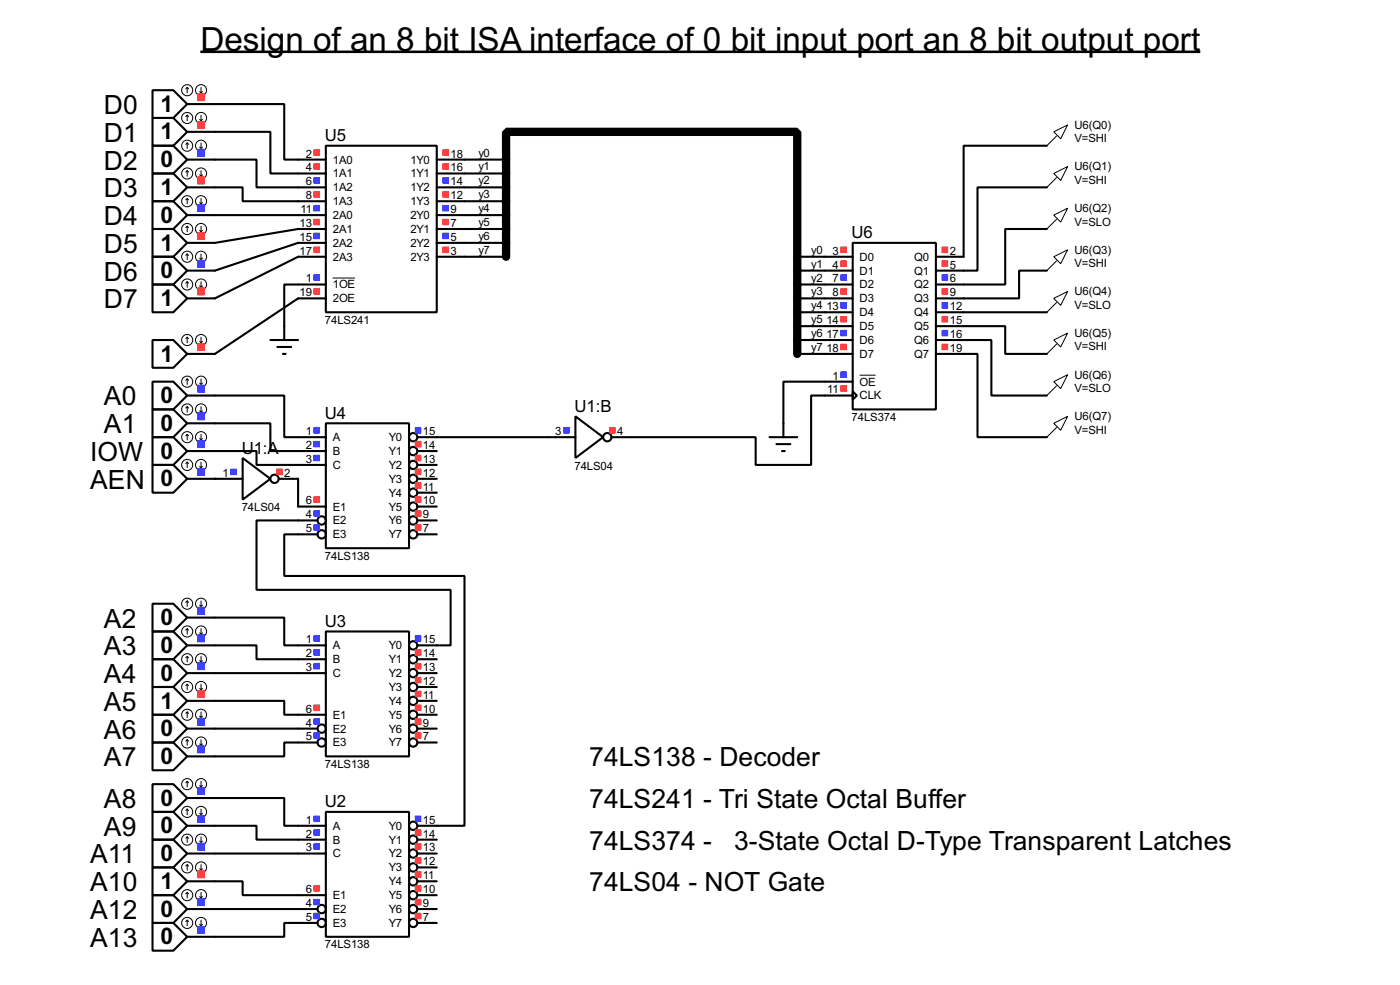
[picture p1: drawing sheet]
<svg xmlns="http://www.w3.org/2000/svg" width="256mm" height="180mm" viewBox="0 0 256 180" stroke-linecap="round" stroke-linejoin="round" font-family="sans-serif">
<path d="M92.7 47v-22.9h53.3v40.7" fill="none" stroke="#000" stroke-width="1.5"/>
<g fill="none" stroke="#000" stroke-width=".38">
<path d="M27.9 16.5h3.8l2.6 2.5-2.6 2.6h-3.8zM34.3 19h17.8v10.2h7.6M27.9 21.6h3.8l2.6 2.5-2.6 2.6h-3.8zM27.9 26.7h3.8l2.6 2.5-2.6 2.5h-3.8zM27.9 31.7h3.8l2.6 2.6-2.6 2.5h-3.8zM27.9 36.8h3.8l2.6 2.6-2.6 2.5h-3.8zM34.3 24.1h15.2v7.6h10.2M34.3 29.2h12.7v5.1h12.7M34.3 34.3h10.1v2.5h15.3M34.3 39.4h25.4M59.7 26.7h20.3v30.4h-20.3zM80 39.4h12.7"/>
<path d="M80 29.2h12.7M80 31.7h12.7M80 34.3h12.7M80 36.8h12.7M191.8 26.7h-15.3v20.3h-5.1M191.8 34.3h-12.7v15.2h-7.7M27.9 41.9h3.8l2.6 2.5-2.6 2.6h-3.8zM27.9 47h3.8l2.6 2.5-2.6 2.6h-3.8zM27.9 52.1h3.8l2.6 2.5-2.6 2.5h-3.8zM59.7 54.6h-5.1l-15.2 10.2h-5.1M59.7 52.1h-7.6v10.1M59.7 41.9h-5.1l-15.2 2.5h-5.1"/>
<path d="M59.7 44.4h-5.1l-15.2 5.1h-5.1M59.7 47h-5.1l-15.2 7.6h-5.1M80 47h12.7M80 41.9h12.7M80 44.4h12.7M146 57.1h10.2M146 47h10.2M146 49.5h10.2M146 52.1h10.2M146 54.6h10.2M146 59.7h10.2M156.2 44.4h15.2v30.5h-15.2z"/>
<path d="M171.4 59.7h12.7v5.1h7.7M171.4 57.1h20.4M191.8 41.9h-7.7v10.2h-12.7M191.8 49.5h-5.1v5.1h-15.3M27.9 69.8h3.8l2.6 2.6-2.6 2.5h-3.8zM27.9 74.9h3.8l2.6 2.6-2.6 2.5h-3.8zM27.9 62.2h3.8l2.6 2.6-2.6 2.5h-3.8zM34.3 72.4h17.8v7.6h7.6M34.3 77.5h15.2v5h10.2M49.5 62.2h5.1M50.8 63.5h2.5M51.8 64.8h.5"/>
<path d="M59.7 77.5h15.2v22.8h-15.2zM105.4 76.2l5.1 3.8-5.1 3.8zM146 64.8h10.2M146 62.2h10.2M156.2 71.6l.8 .8-.8 .8zM156.2 69.8h-12.7v10.2M156.2 72.4h-7.6v12.7h-10.2v-5.1h-26.4M171.4 62.2h10.2v10.2h10.2M171.4 64.8h7.7v15.2h12.7M27.9 80h3.8l2.6 2.5-2.6 2.6h-3.8zM27.9 85.1h3.8l2.6 2.5-2.6 2.6h-3.8zM34.3 82.5h12.7v2.6h12.7"/>
<path d="M34.3 87.6h10.1M44.4 83.8l5.1 3.8-5.1 3.8zM51.1 87.6h3.5v5.1h5.1M58.2 95.2h-11.2v12.7h35.5v10.2h-6M58.2 97.8h-6.1v7.6h33v45.7h-8.6M76.5 80h28.9M76.5 82.5h3.5M76.5 85.1h3.5M76.5 92.7h3.5M76.5 95.2h3.5M76.5 97.8h3.5M76.5 87.6h3.5"/>
<path d="M76.5 90.2h3.5M141 80h5M142.2 81.3h2.6M143.3 82.5h.5M27.9 110.5h3.8l2.6 2.5-2.6 2.6h-3.8zM27.9 115.6h3.8l2.6 2.5-2.6 2.5h-3.8zM34.3 113h17.8v5.1h7.6M34.3 118.1h12.7v2.5h12.7M59.7 115.6h15.2v22.8h-15.2zM27.9 120.6h3.8l2.6 2.6-2.6 2.5h-3.8zM27.9 125.7h3.8l2.6 2.6-2.6 2.5h-3.8zM27.9 130.8h3.8l2.6 2.5-2.6 2.6h-3.8z"/>
<path d="M27.9 135.9h3.8l2.6 2.5-2.6 2.6h-3.8zM34.3 128.3h17.8v2.5h7.6M34.3 123.2h25.4M34.3 133.3h23.9M58.2 135.9h-6.1v2.5h-17.8M76.5 123.2h3.5M76.5 133.3h3.5M76.5 120.6h3.5M76.5 130.8h3.5M76.5 135.9h3.5M76.5 125.7h3.5M76.5 128.3h3.5"/>
<path d="M27.9 143.5h3.8l2.6 2.5-2.6 2.6h-3.8zM27.9 148.6h3.8l2.6 2.5-2.6 2.6h-3.8zM27.9 153.7h3.8l2.6 2.5-2.6 2.5h-3.8zM27.9 158.7h3.8l2.6 2.6-2.6 2.5h-3.8zM34.3 146h17.8v5.1h7.6M34.3 151.1h12.7v2.6h12.7M34.3 156.2h25.4M59.7 148.6h15.2v22.8h-15.2zM76.5 156.2h3.5M76.5 153.7h3.5M76.5 158.7h3.5M27.9 163.8h3.8l2.6 2.6-2.6 2.5h-3.8z"/>
<path d="M27.9 168.9h3.8l2.6 2.5-2.6 2.6h-3.8zM34.3 161.3h10.1v2.5h15.3M34.3 166.4h23.9M58.2 168.9h-6.1v2.5h-17.8M76.5 166.4h3.5M76.5 163.8h3.5M76.5 168.9h3.5M76.5 161.3h3.5"/>
<circle cx="50.3" cy="87.6" r=".76"/>
<circle cx="58.9" cy="97.8" r=".76"/>
<circle cx="58.9" cy="95.3" r=".76"/>
<circle cx="75.7" cy="97.8" r=".76"/>
<circle cx="75.7" cy="82.6" r=".76"/>
<circle cx="75.7" cy="80" r=".76"/>
<circle cx="75.7" cy="85.1" r=".76"/>
<circle cx="75.7" cy="95.3" r=".76"/>
<circle cx="75.7" cy="87.6" r=".76"/>
<circle cx="75.7" cy="90.2" r=".76"/>
<circle cx="75.7" cy="92.7" r=".76"/>
<circle cx="111.3" cy="80" r=".76"/>
<circle cx="75.7" cy="118.1" r=".76"/>
<circle cx="58.9" cy="133.4" r=".76"/>
<circle cx="58.9" cy="135.9" r=".76"/>
<circle cx="75.7" cy="133.4" r=".76"/>
<circle cx="75.7" cy="120.7" r=".76"/>
<circle cx="75.7" cy="123.2" r=".76"/>
<circle cx="75.7" cy="125.7" r=".76"/>
<circle cx="75.7" cy="128.3" r=".76"/>
<circle cx="75.7" cy="130.8" r=".76"/>
<circle cx="75.7" cy="135.9" r=".76"/>
<circle cx="75.7" cy="151.1" r=".76"/>
<circle cx="75.7" cy="153.7" r=".76"/>
<circle cx="75.7" cy="158.8" r=".76"/>
<circle cx="75.7" cy="156.2" r=".76"/>
<circle cx="58.9" cy="168.9" r=".76"/>
<circle cx="58.9" cy="166.4" r=".76"/>
<circle cx="75.7" cy="166.4" r=".76"/>
<circle cx="75.7" cy="168.9" r=".76"/>
<circle cx="75.7" cy="161.3" r=".76"/>
<circle cx="75.7" cy="163.8" r=".76"/>
</g>
<circle cx="39.4" cy="87.6" r=".19" fill="#000"/>
<g fill="none" stroke="#4040ff" stroke-width=".18">
<path d="M36.2 37.6h1.3M36.2 37.7h1.3M36.2 37.8h1.3M36.2 37.9h1.3M36.2 38h1.3M36.2 38.1h1.3M36.2 38.2h1.3M36.2 38.3h1.3M36.2 38.4h1.3M36.2 38.5h1.3M36.2 38.6h1.3M36.2 27.3h1.3"/>
<path d="M36.2 27.4h1.3M36.2 27.5h1.3M36.2 27.6h1.3M36.2 27.7h1.3M36.2 27.8h1.3M36.2 27.9h1.3M36.2 28h1.3M36.2 28.1h1.3M36.2 28.2h1.3M36.2 28.3h1.3M36.2 28.4h1.3M36.2 28.5h1.3"/>
<path d="M36.2 28.6h1.3M36.2 37.5h1.3M36.2 38.7h1.3M57.5 32.5h1M57.5 32.6h1M57.5 32.7h1M57.5 32.8h1M57.5 32.9h1M57.5 33h1M57.5 33.1h1M57.5 33.2h1M57.5 33.3h1"/>
<path d="M57.5 33.4h1M57.5 33.5h1M57.5 37.6h1M57.5 37.7h1M57.5 37.8h1M57.5 37.9h1M57.5 38h1M57.5 38.1h1M57.5 38.2h1M57.5 38.3h1M57.5 38.4h1M57.5 38.5h1"/>
<path d="M57.5 38.6h1M81.2 32.5h1M81.2 32.6h1M81.2 32.7h1M81.2 32.8h1M81.2 32.9h1M81.2 33h1M81.2 33.1h1M81.2 33.2h1M81.2 33.3h1M81.2 33.4h1M81.2 33.5h1"/>
<path d="M81.2 37.6h1M81.2 37.7h1M81.2 37.8h1M81.2 37.9h1M81.2 38h1M81.2 38.1h1M81.2 38.2h1M81.2 38.3h1M81.2 38.4h1M81.2 38.5h1M81.2 38.6h1M36.2 47.6h1.3"/>
<path d="M36.2 47.7h1.3M36.2 47.8h1.3M36.2 47.9h1.3M36.2 48h1.3M36.2 48.1h1.3M36.2 48.2h1.3M36.2 48.3h1.3M36.2 48.4h1.3M36.2 48.5h1.3M36.2 48.6h1.3M36.2 48.7h1.3M36.2 48.8h1.3"/>
<path d="M36.2 48.9h1.3M57.5 42.7h1M57.5 42.8h1M57.5 42.9h1M57.5 43h1M57.5 43.1h1M57.5 43.2h1M57.5 43.3h1M57.5 43.4h1M57.5 43.5h1M57.5 43.6h1M57.5 43.7h1"/>
<path d="M57.5 50.3h1M57.5 50.4h1M57.5 50.5h1M57.5 50.6h1M57.5 50.7h1M57.5 50.8h1M57.5 50.9h1M57.5 51h1M57.5 51.1h1M57.5 51.2h1M57.5 51.3h1M81.2 42.7h1"/>
<path d="M81.2 42.8h1M81.2 42.9h1M81.2 43h1M81.2 43.1h1M81.2 43.2h1M81.2 43.3h1M81.2 43.4h1M81.2 43.5h1M81.2 43.6h1M81.2 43.7h1M154.1 50.3h1M154.1 50.4h1"/>
<path d="M154.1 50.5h1M154.1 50.6h1M154.1 50.7h1M154.1 50.8h1M154.1 50.9h1M154.1 51h1M154.1 51.1h1M154.1 51.2h1M154.1 51.3h1M154.1 55.4h1M154.1 55.5h1M154.1 55.6h1"/>
<path d="M154.1 55.7h1M154.1 55.8h1M154.1 55.9h1M154.1 56h1M154.1 56.1h1M154.1 56.2h1M154.1 56.3h1M154.1 56.4h1M172.6 50.3h1M172.6 50.4h1M172.6 50.5h1M172.6 50.6h1"/>
<path d="M172.6 50.7h1M172.6 50.8h1M172.6 50.9h1M172.6 51h1M172.6 51.1h1M172.6 51.2h1M172.6 51.3h1M172.6 55.4h1M172.6 55.5h1M172.6 55.6h1M172.6 55.7h1M172.6 55.8h1"/>
<path d="M172.6 55.9h1M172.6 56h1M172.6 56.1h1M172.6 56.2h1M172.6 56.3h1M172.6 56.4h1M36.2 70.5h1.3M36.2 70.6h1.3M36.2 70.7h1.3M36.2 70.8h1.3M36.2 70.9h1.3M36.2 71h1.3"/>
<path d="M36.2 71.1h1.3M36.2 71.2h1.3M36.2 71.3h1.3M36.2 71.4h1.3M36.2 71.5h1.3M36.2 71.6h1.3M36.2 71.7h1.3M36.2 71.8h1.3M36.2 75.6h1.3M36.2 75.7h1.3M36.2 75.8h1.3M36.2 75.9h1.3"/>
<path d="M36.2 76h1.3M36.2 76.1h1.3M36.2 76.2h1.3M36.2 76.3h1.3M36.2 76.4h1.3M36.2 76.5h1.3M36.2 76.6h1.3M36.2 76.7h1.3M36.2 76.8h1.3M57.5 78.2h1M57.5 78.3h1M57.5 78.4h1"/>
<path d="M57.5 78.5h1M57.5 78.6h1M57.5 78.7h1M57.5 78.8h1M57.5 78.9h1M57.5 79h1M57.5 79.1h1M57.5 79.2h1M76.1 78.2h1M76.1 78.3h1M76.1 78.4h1M76.1 78.5h1"/>
<path d="M76.1 78.6h1M76.1 78.7h1M76.1 78.8h1M76.1 78.9h1M76.1 79h1M76.1 79.1h1M76.1 79.2h1M103.3 78.2h1M103.3 78.3h1M103.3 78.4h1M103.3 78.5h1M103.3 78.6h1"/>
<path d="M103.3 78.7h1M103.3 78.8h1M103.3 78.9h1M103.3 79h1M103.3 79.1h1M103.3 79.2h1M154.1 60.5h1M154.1 60.6h1M154.1 60.7h1M154.1 60.8h1M154.1 60.9h1M154.1 61h1"/>
<path d="M154.1 61.1h1M154.1 61.2h1M154.1 61.3h1M154.1 61.4h1M154.1 61.5h1M154.1 68.1h1M154.1 68.2h1M154.1 68.3h1M154.1 68.4h1M154.1 68.5h1M154.1 68.6h1M154.1 68.7h1"/>
<path d="M154.1 68.8h1M154.1 68.9h1M154.1 69h1M154.1 69.1h1M172.6 60.5h1M172.6 60.6h1M172.6 60.7h1M172.6 60.8h1M172.6 60.9h1M172.6 61h1M172.6 61.1h1M172.6 61.2h1"/>
<path d="M172.6 61.3h1M172.6 61.4h1M172.6 61.5h1M36.2 80.8h1.3M36.2 80.9h1.3M36.2 81h1.3M36.2 81.1h1.3M36.2 81.2h1.3M36.2 81.3h1.3M36.2 81.4h1.3M36.2 81.5h1.3M36.2 81.6h1.3"/>
<path d="M36.2 81.7h1.3M36.2 81.8h1.3M36.2 80.6h1.3M36.2 80.7h1.3M36.2 81.9h1.3M36.2 85.7h1.3M36.2 85.8h1.3M36.2 85.9h1.3M36.2 86h1.3M36.2 86.1h1.3M36.2 86.2h1.3M36.2 86.3h1.3"/>
<path d="M36.2 86.4h1.3M36.2 86.5h1.3M36.2 86.6h1.3M36.2 86.7h1.3M36.2 86.8h1.3M36.2 86.9h1.3M36.2 87h1.3M42.3 85.9h1M42.3 86h1M42.3 86.1h1M42.3 86.2h1M42.3 86.3h1"/>
<path d="M42.3 86.4h1M42.3 86.5h1M42.3 86.6h1M42.3 86.7h1M42.3 86.8h1M42.3 86.9h1M57.5 80.8h1M57.5 80.9h1M57.5 81h1M57.5 81.1h1M57.5 81.2h1M57.5 81.3h1"/>
<path d="M57.5 81.4h1M57.5 81.5h1M57.5 81.6h1M57.5 81.7h1M57.5 81.8h1M57.5 83.3h1M57.5 83.4h1M57.5 83.5h1M57.5 83.6h1M57.5 83.7h1M57.5 83.8h1M57.5 83.9h1"/>
<path d="M57.5 84h1M57.5 84.1h1M57.5 84.2h1M57.5 84.3h1M57.5 93.5h1M57.5 93.6h1M57.5 93.7h1M57.5 93.8h1M57.5 93.9h1M57.5 94h1M57.5 94.1h1M57.5 94.2h1"/>
<path d="M57.5 94.3h1M57.5 94.4h1M57.5 94.5h1M57.5 96h1M57.5 96.1h1M57.5 96.2h1M57.5 96.3h1M57.5 96.4h1M57.5 96.5h1M57.5 96.6h1M57.5 96.7h1M57.5 96.8h1"/>
<path d="M57.5 96.9h1M57.5 97h1M36.2 116.3h1.3M36.2 116.4h1.3M36.2 116.5h1.3M36.2 116.6h1.3M36.2 116.7h1.3M36.2 116.8h1.3M36.2 116.9h1.3M36.2 117h1.3M36.2 117.1h1.3M36.2 117.2h1.3"/>
<path d="M36.2 117.3h1.3M36.2 111.1h1.3M36.2 111.2h1.3M36.2 111.3h1.3M36.2 111.4h1.3M36.2 111.5h1.3M36.2 111.6h1.3M36.2 111.7h1.3M36.2 111.8h1.3M36.2 111.9h1.3M36.2 112h1.3M36.2 112.1h1.3"/>
<path d="M36.2 112.2h1.3M36.2 112.3h1.3M36.2 112.4h1.3M36.2 116.2h1.3M36.2 117.4h1.3M36.2 117.5h1.3M57.5 116.3h1M57.5 116.4h1M57.5 116.5h1M57.5 116.6h1M57.5 116.7h1M57.5 116.8h1"/>
<path d="M57.5 116.9h1M57.5 117h1M57.5 117.1h1M57.5 117.2h1M57.5 117.3h1M57.5 118.9h1M57.5 119h1M57.5 119.1h1M57.5 119.2h1M57.5 119.3h1M57.5 119.4h1M57.5 119.5h1"/>
<path d="M57.5 119.6h1M57.5 119.7h1M57.5 119.8h1M57.5 119.9h1M76.1 116.3h1M76.1 116.4h1M76.1 116.5h1M76.1 116.6h1M76.1 116.7h1M76.1 116.8h1M76.1 116.9h1M76.1 117h1"/>
<path d="M76.1 117.1h1M76.1 117.2h1M76.1 117.3h1M36.2 121.4h1.3M36.2 121.5h1.3M36.2 121.6h1.3M36.2 121.7h1.3M36.2 121.8h1.3M36.2 121.9h1.3M36.2 122h1.3M36.2 122.1h1.3M36.2 122.2h1.3"/>
<path d="M36.2 122.3h1.3M36.2 122.4h1.3M36.2 131.6h1.3M36.2 131.7h1.3M36.2 131.8h1.3M36.2 131.9h1.3M36.2 132h1.3M36.2 132.1h1.3M36.2 132.2h1.3M36.2 132.3h1.3M36.2 132.4h1.3M36.2 132.5h1.3"/>
<path d="M36.2 132.6h1.3M36.2 121.3h1.3M36.2 122.5h1.3M36.2 122.6h1.3M36.2 131.4h1.3M36.2 131.5h1.3M36.2 132.7h1.3M36.2 136.5h1.3M36.2 136.6h1.3M36.2 136.7h1.3M36.2 136.8h1.3M36.2 136.9h1.3"/>
<path d="M36.2 137h1.3M36.2 137.1h1.3M36.2 137.2h1.3M36.2 137.3h1.3M36.2 137.4h1.3M36.2 137.5h1.3M36.2 137.6h1.3M36.2 137.7h1.3M36.2 137.8h1.3M57.5 121.4h1M57.5 121.5h1M57.5 121.6h1"/>
<path d="M57.5 121.7h1M57.5 121.8h1M57.5 121.9h1M57.5 122h1M57.5 122.1h1M57.5 122.2h1M57.5 122.3h1M57.5 122.4h1M57.5 131.6h1M57.5 131.7h1M57.5 131.8h1M57.5 131.9h1"/>
<path d="M57.5 132h1M57.5 132.1h1M57.5 132.2h1M57.5 132.3h1M57.5 132.4h1M57.5 132.5h1M57.5 132.6h1M57.5 134.1h1M57.5 134.2h1M57.5 134.3h1M57.5 134.4h1M57.5 134.5h1"/>
<path d="M57.5 134.6h1M57.5 134.7h1M57.5 134.8h1M57.5 134.9h1M57.5 135h1M57.5 135.1h1M36.2 149.4h1.3M36.2 149.5h1.3M36.2 149.6h1.3M36.2 149.7h1.3M36.2 149.8h1.3M36.2 149.9h1.3"/>
<path d="M36.2 150h1.3M36.2 150.1h1.3M36.2 150.2h1.3M36.2 150.3h1.3M36.2 150.4h1.3M36.2 154.4h1.3M36.2 154.5h1.3M36.2 154.6h1.3M36.2 154.7h1.3M36.2 154.8h1.3M36.2 154.9h1.3M36.2 155h1.3"/>
<path d="M36.2 155.1h1.3M36.2 155.2h1.3M36.2 155.3h1.3M36.2 155.4h1.3M36.2 144.1h1.3M36.2 144.2h1.3M36.2 144.3h1.3M36.2 144.4h1.3M36.2 144.5h1.3M36.2 144.6h1.3M36.2 144.7h1.3M36.2 144.8h1.3"/>
<path d="M36.2 144.9h1.3M36.2 145h1.3M36.2 145.1h1.3M36.2 145.2h1.3M36.2 145.3h1.3M36.2 145.4h1.3M36.2 149.2h1.3M36.2 149.3h1.3M36.2 150.5h1.3M36.2 154.3h1.3M36.2 155.5h1.3M36.2 155.6h1.3"/>
<path d="M57.5 149.4h1M57.5 149.5h1M57.5 149.6h1M57.5 149.7h1M57.5 149.8h1M57.5 149.9h1M57.5 150h1M57.5 150.1h1M57.5 150.2h1M57.5 150.3h1M57.5 150.4h1M57.5 151.9h1"/>
<path d="M57.5 152h1M57.5 152.1h1M57.5 152.2h1M57.5 152.3h1M57.5 152.4h1M57.5 152.5h1M57.5 152.6h1M57.5 152.7h1M57.5 152.8h1M57.5 152.9h1M57.5 154.4h1M57.5 154.5h1"/>
<path d="M57.5 154.6h1M57.5 154.7h1M57.5 154.8h1M57.5 154.9h1M57.5 155h1M57.5 155.1h1M57.5 155.2h1M57.5 155.3h1M57.5 155.4h1M76.1 149.4h1M76.1 149.5h1M76.1 149.6h1"/>
<path d="M76.1 149.7h1M76.1 149.8h1M76.1 149.9h1M76.1 150h1M76.1 150.1h1M76.1 150.2h1M76.1 150.3h1M76.1 150.4h1M36.2 164.6h1.3M36.2 164.7h1.3M36.2 164.8h1.3M36.2 164.9h1.3"/>
<path d="M36.2 165h1.3M36.2 165.1h1.3M36.2 165.2h1.3M36.2 165.3h1.3M36.2 165.4h1.3M36.2 165.5h1.3M36.2 165.6h1.3M36.2 164.5h1.3M36.2 165.7h1.3M36.2 169.5h1.3M36.2 169.6h1.3M36.2 169.7h1.3"/>
<path d="M36.2 169.8h1.3M36.2 169.9h1.3M36.2 170h1.3M36.2 170.1h1.3M36.2 170.2h1.3M36.2 170.3h1.3M36.2 170.4h1.3M36.2 170.5h1.3M36.2 170.6h1.3M36.2 170.7h1.3M36.2 170.8h1.3M57.5 164.6h1"/>
<path d="M57.5 164.7h1M57.5 164.8h1M57.5 164.9h1M57.5 165h1M57.5 165.1h1M57.5 165.2h1M57.5 165.3h1M57.5 165.4h1M57.5 165.5h1M57.5 165.6h1M57.5 167.1h1M57.5 167.2h1"/>
<path d="M57.5 167.3h1M57.5 167.4h1M57.5 167.5h1M57.5 167.6h1M57.5 167.7h1M57.5 167.8h1M57.5 167.9h1M57.5 168h1M57.5 168.1h1"/>
</g>
<g fill="none" stroke="#ff4040" stroke-width=".18">
<path d="M36.2 17.1h1.3M36.2 17.2h1.3M36.2 17.3h1.3M36.2 17.4h1.3M36.2 17.5h1.3M36.2 17.6h1.3M36.2 17.7h1.3M36.2 17.8h1.3M36.2 17.9h1.3M36.2 18h1.3M36.2 18.1h1.3M36.2 18.2h1.3"/>
<path d="M36.2 18.3h1.3M36.2 18.4h1.3M36.2 22.2h1.3M36.2 22.3h1.3M36.2 22.4h1.3M36.2 22.5h1.3M36.2 22.6h1.3M36.2 22.7h1.3M36.2 22.8h1.3M36.2 22.9h1.3M36.2 23h1.3M36.2 23.1h1.3"/>
<path d="M36.2 23.2h1.3M36.2 23.3h1.3M36.2 23.4h1.3M36.2 23.5h1.3M36.2 32.4h1.3M36.2 32.5h1.3M36.2 32.6h1.3M36.2 32.7h1.3M36.2 32.8h1.3M36.2 32.9h1.3M36.2 33h1.3M36.2 33.1h1.3"/>
<path d="M36.2 33.2h1.3M36.2 33.3h1.3M36.2 33.4h1.3M36.2 33.5h1.3M36.2 33.6h1.3M36.2 33.7h1.3M57.5 27.4h1M57.5 27.5h1M57.5 27.6h1M57.5 27.7h1M57.5 27.8h1M57.5 27.9h1"/>
<path d="M57.5 28h1M57.5 28.1h1M57.5 28.2h1M57.5 28.3h1M57.5 28.4h1M57.5 30h1M57.5 30.1h1M57.5 30.2h1M57.5 30.3h1M57.5 30.4h1M57.5 30.5h1M57.5 30.6h1"/>
<path d="M57.5 30.7h1M57.5 30.8h1M57.5 30.9h1M57.5 31h1M57.5 35.1h1M57.5 35.2h1M57.5 35.3h1M57.5 35.4h1M57.5 35.5h1M57.5 35.6h1M57.5 35.7h1M57.5 35.8h1"/>
<path d="M57.5 35.9h1M57.5 36h1M57.5 36.1h1M81.2 27.4h1M81.2 27.5h1M81.2 27.6h1M81.2 27.7h1M81.2 27.8h1M81.2 27.9h1M81.2 28h1M81.2 28.1h1M81.2 28.2h1"/>
<path d="M81.2 28.3h1M81.2 28.4h1M81.2 30h1M81.2 30.1h1M81.2 30.2h1M81.2 30.3h1M81.2 30.4h1M81.2 30.5h1M81.2 30.6h1M81.2 30.7h1M81.2 30.8h1M81.2 30.9h1"/>
<path d="M81.2 31h1M81.2 35.1h1M81.2 35.2h1M81.2 35.3h1M81.2 35.4h1M81.2 35.5h1M81.2 35.6h1M81.2 35.7h1M81.2 35.8h1M81.2 35.9h1M81.2 36h1M81.2 36.1h1"/>
<path d="M36.2 52.8h1.3M36.2 52.9h1.3M36.2 53h1.3M36.2 53.1h1.3M36.2 53.2h1.3M36.2 53.3h1.3M36.2 53.4h1.3M36.2 53.5h1.3M36.2 53.6h1.3M36.2 53.7h1.3M36.2 53.8h1.3M36.2 42.5h1.3"/>
<path d="M36.2 42.6h1.3M36.2 42.7h1.3M36.2 42.8h1.3M36.2 42.9h1.3M36.2 43h1.3M36.2 43.1h1.3M36.2 43.2h1.3M36.2 43.3h1.3M36.2 43.4h1.3M36.2 43.5h1.3M36.2 43.6h1.3M36.2 43.7h1.3"/>
<path d="M36.2 43.8h1.3M36.2 52.7h1.3M36.2 53.9h1.3M36.2 54h1.3M57.5 40.1h1M57.5 40.2h1M57.5 40.3h1M57.5 40.4h1M57.5 40.5h1M57.5 40.6h1M57.5 40.7h1M57.5 40.8h1"/>
<path d="M57.5 40.9h1M57.5 41h1M57.5 41.1h1M57.5 45.2h1M57.5 45.3h1M57.5 45.4h1M57.5 45.5h1M57.5 45.6h1M57.5 45.7h1M57.5 45.8h1M57.5 45.9h1M57.5 46h1"/>
<path d="M57.5 46.1h1M57.5 46.2h1M57.5 52.8h1M57.5 52.9h1M57.5 53h1M57.5 53.1h1M57.5 53.2h1M57.5 53.3h1M57.5 53.4h1M57.5 53.5h1M57.5 53.6h1M57.5 53.7h1"/>
<path d="M57.5 53.8h1M81.2 40.1h1M81.2 40.2h1M81.2 40.3h1M81.2 40.4h1M81.2 40.5h1M81.2 40.6h1M81.2 40.7h1M81.2 40.8h1M81.2 40.9h1M81.2 41h1M81.2 41.1h1"/>
<path d="M81.2 45.2h1M81.2 45.3h1M81.2 45.4h1M81.2 45.5h1M81.2 45.6h1M81.2 45.7h1M81.2 45.8h1M81.2 45.9h1M81.2 46h1M81.2 46.1h1M81.2 46.2h1M154.1 45.2h1"/>
<path d="M154.1 45.3h1M154.1 45.4h1M154.1 45.5h1M154.1 45.6h1M154.1 45.7h1M154.1 45.8h1M154.1 45.9h1M154.1 46h1M154.1 46.1h1M154.1 46.2h1M154.1 52.8h1M154.1 52.9h1"/>
<path d="M154.1 53h1M154.1 53.1h1M154.1 53.2h1M154.1 53.3h1M154.1 53.4h1M154.1 53.5h1M154.1 53.6h1M154.1 53.7h1M154.1 53.8h1M154.1 47.8h1M154.1 47.9h1M154.1 48h1"/>
<path d="M154.1 48.1h1M154.1 48.2h1M154.1 48.3h1M154.1 48.4h1M154.1 48.5h1M154.1 48.6h1M154.1 48.7h1M154.1 48.8h1M154.1 57.9h1M154.1 58h1M154.1 58.1h1M154.1 58.2h1"/>
<path d="M154.1 58.3h1M154.1 58.4h1M154.1 58.5h1M154.1 58.6h1M154.1 58.7h1M154.1 58.8h1M154.1 58.9h1M172.6 45.2h1M172.6 45.3h1M172.6 45.4h1M172.6 45.5h1M172.6 45.6h1"/>
<path d="M172.6 45.7h1M172.6 45.8h1M172.6 45.9h1M172.6 46h1M172.6 46.1h1M172.6 46.2h1M172.6 52.8h1M172.6 52.9h1M172.6 53h1M172.6 53.1h1M172.6 53.2h1M172.6 53.3h1"/>
<path d="M172.6 53.4h1M172.6 53.5h1M172.6 53.6h1M172.6 53.7h1M172.6 53.8h1M172.6 47.8h1M172.6 47.9h1M172.6 48h1M172.6 48.1h1M172.6 48.2h1M172.6 48.3h1M172.6 48.4h1"/>
<path d="M172.6 48.5h1M172.6 48.6h1M172.6 48.7h1M172.6 48.8h1M172.6 57.9h1M172.6 58h1M172.6 58.1h1M172.6 58.2h1M172.6 58.3h1M172.6 58.4h1M172.6 58.5h1M172.6 58.6h1"/>
<path d="M172.6 58.7h1M172.6 58.8h1M172.6 58.9h1M36.2 62.9h1.3M36.2 63h1.3M36.2 63.1h1.3M36.2 63.2h1.3M36.2 63.3h1.3M36.2 63.4h1.3M36.2 63.5h1.3M36.2 63.6h1.3M36.2 63.7h1.3"/>
<path d="M36.2 63.8h1.3M36.2 63.9h1.3M36.2 64h1.3M36.2 64.1h1.3M111.6 78.2h1M111.6 78.3h1M111.6 78.4h1M111.6 78.5h1M111.6 78.6h1M111.6 78.7h1M111.6 78.8h1M111.6 78.9h1"/>
<path d="M111.6 79h1M111.6 79.1h1M111.6 79.2h1M154.1 63h1M154.1 63.1h1M154.1 63.2h1M154.1 63.3h1M154.1 63.4h1M154.1 63.5h1M154.1 63.6h1M154.1 63.7h1M154.1 63.8h1"/>
<path d="M154.1 63.9h1M154.1 64h1M154.1 70.6h1M154.1 70.7h1M154.1 70.8h1M154.1 70.9h1M154.1 71h1M154.1 71.1h1M154.1 71.2h1M154.1 71.3h1M154.1 71.4h1M154.1 71.5h1"/>
<path d="M154.1 71.6h1M172.6 63h1M172.6 63.1h1M172.6 63.2h1M172.6 63.3h1M172.6 63.4h1M172.6 63.5h1M172.6 63.6h1M172.6 63.7h1M172.6 63.8h1M172.6 63.9h1M172.6 64h1"/>
<path d="M50.7 85.9h1M50.7 86h1M50.7 86.1h1M50.7 86.2h1M50.7 86.3h1M50.7 86.4h1M50.7 86.5h1M50.7 86.6h1M50.7 86.7h1M50.7 86.8h1M50.7 86.9h1M57.5 90.9h1"/>
<path d="M57.5 91h1M57.5 91.1h1M57.5 91.2h1M57.5 91.3h1M57.5 91.4h1M57.5 91.5h1M57.5 91.6h1M57.5 91.7h1M57.5 91.8h1M57.5 91.9h1M76.1 90.9h1M76.1 91h1"/>
<path d="M76.1 91.1h1M76.1 91.2h1M76.1 91.3h1M76.1 91.4h1M76.1 91.5h1M76.1 91.6h1M76.1 91.7h1M76.1 91.8h1M76.1 91.9h1M76.1 80.8h1M76.1 80.9h1M76.1 81h1"/>
<path d="M76.1 81.1h1M76.1 81.2h1M76.1 81.3h1M76.1 81.4h1M76.1 81.5h1M76.1 81.6h1M76.1 81.7h1M76.1 81.8h1M76.1 83.3h1M76.1 83.4h1M76.1 83.5h1M76.1 83.6h1"/>
<path d="M76.1 83.7h1M76.1 83.8h1M76.1 83.9h1M76.1 84h1M76.1 84.1h1M76.1 84.2h1M76.1 84.3h1M76.1 85.9h1M76.1 86h1M76.1 86.1h1M76.1 86.2h1M76.1 86.3h1"/>
<path d="M76.1 86.4h1M76.1 86.5h1M76.1 86.6h1M76.1 86.7h1M76.1 86.8h1M76.1 86.9h1M76.1 88.4h1M76.1 88.5h1M76.1 88.6h1M76.1 88.7h1M76.1 88.8h1M76.1 88.9h1"/>
<path d="M76.1 89h1M76.1 89.1h1M76.1 89.2h1M76.1 89.3h1M76.1 89.4h1M76.1 93.5h1M76.1 93.6h1M76.1 93.7h1M76.1 93.8h1M76.1 93.9h1M76.1 94h1M76.1 94.1h1"/>
<path d="M76.1 94.2h1M76.1 94.3h1M76.1 94.4h1M76.1 94.5h1M76.1 96h1M76.1 96.1h1M76.1 96.2h1M76.1 96.3h1M76.1 96.4h1M76.1 96.5h1M76.1 96.6h1M76.1 96.7h1"/>
<path d="M76.1 96.8h1M76.1 96.9h1M76.1 97h1M76.1 118.9h1M76.1 119h1M76.1 119.1h1M76.1 119.2h1M76.1 119.3h1M76.1 119.4h1M76.1 119.5h1M76.1 119.6h1M76.1 119.7h1"/>
<path d="M76.1 119.8h1M76.1 119.9h1M36.2 126.5h1.3M36.2 126.6h1.3M36.2 126.7h1.3M36.2 126.8h1.3M36.2 126.9h1.3M36.2 127h1.3M36.2 127.1h1.3M36.2 127.2h1.3M36.2 127.3h1.3M36.2 127.4h1.3"/>
<path d="M36.2 127.5h1.3M36.2 126.4h1.3M36.2 127.6h1.3M57.5 129h1M57.5 129.1h1M57.5 129.2h1M57.5 129.3h1M57.5 129.4h1M57.5 129.5h1M57.5 129.6h1M57.5 129.7h1M57.5 129.8h1"/>
<path d="M57.5 129.9h1M57.5 130h1M76.1 129h1M76.1 129.1h1M76.1 129.2h1M76.1 129.3h1M76.1 129.4h1M76.1 129.5h1M76.1 129.6h1M76.1 129.7h1M76.1 129.8h1M76.1 129.9h1"/>
<path d="M76.1 130h1M76.1 121.4h1M76.1 121.5h1M76.1 121.6h1M76.1 121.7h1M76.1 121.8h1M76.1 121.9h1M76.1 122h1M76.1 122.1h1M76.1 122.2h1M76.1 122.3h1M76.1 122.4h1"/>
<path d="M76.1 124h1M76.1 124.1h1M76.1 124.2h1M76.1 124.3h1M76.1 124.4h1M76.1 124.5h1M76.1 124.6h1M76.1 124.7h1M76.1 124.8h1M76.1 124.9h1M76.1 125h1M76.1 126.5h1"/>
<path d="M76.1 126.6h1M76.1 126.7h1M76.1 126.8h1M76.1 126.9h1M76.1 127h1M76.1 127.1h1M76.1 127.2h1M76.1 127.3h1M76.1 127.4h1M76.1 127.5h1M76.1 131.6h1M76.1 131.7h1"/>
<path d="M76.1 131.8h1M76.1 131.9h1M76.1 132h1M76.1 132.1h1M76.1 132.2h1M76.1 132.3h1M76.1 132.4h1M76.1 132.5h1M76.1 132.6h1M76.1 134.1h1M76.1 134.2h1M76.1 134.3h1"/>
<path d="M76.1 134.4h1M76.1 134.5h1M76.1 134.6h1M76.1 134.7h1M76.1 134.8h1M76.1 134.9h1M76.1 135h1M76.1 135.1h1M36.2 159.5h1.3M36.2 159.6h1.3M36.2 159.7h1.3M36.2 159.8h1.3"/>
<path d="M36.2 159.9h1.3M36.2 160h1.3M36.2 159.4h1.3M76.1 151.9h1M76.1 152h1M76.1 152.1h1M76.1 152.2h1M76.1 152.3h1M76.1 152.4h1M76.1 152.5h1M76.1 152.6h1M76.1 152.7h1"/>
<path d="M76.1 152.8h1M76.1 152.9h1M76.1 154.4h1M76.1 154.5h1M76.1 154.6h1M76.1 154.7h1M76.1 154.8h1M76.1 154.9h1M76.1 155h1M76.1 155.1h1M76.1 155.2h1M76.1 155.3h1"/>
<path d="M76.1 155.4h1M76.1 157h1M76.1 157.1h1M76.1 157.2h1M76.1 157.3h1M76.1 157.4h1M76.1 157.5h1M76.1 157.6h1M76.1 157.7h1M76.1 157.8h1M76.1 157.9h1M76.1 158h1"/>
<path d="M76.1 159.5h1M76.1 159.6h1M76.1 159.7h1M76.1 159.8h1M76.1 159.9h1M76.1 160h1M36.2 160.1h1.3M36.2 160.2h1.3M36.2 160.3h1.3M36.2 160.4h1.3M36.2 160.5h1.3M36.2 160.6h1.3"/>
<path d="M36.2 160.7h1.3M57.5 162.1h1M57.5 162.2h1M57.5 162.3h1M57.5 162.4h1M57.5 162.5h1M57.5 162.6h1M57.5 162.7h1M57.5 162.8h1M57.5 162.9h1M57.5 163h1M57.5 163.1h1"/>
<path d="M76.1 162.1h1M76.1 162.2h1M76.1 162.3h1M76.1 162.4h1M76.1 162.5h1M76.1 162.6h1M76.1 162.7h1M76.1 162.8h1M76.1 162.9h1M76.1 163h1M76.1 163.1h1M76.1 160.1h1"/>
<path d="M76.1 160.2h1M76.1 160.3h1M76.1 160.4h1M76.1 160.5h1M76.1 164.6h1M76.1 164.7h1M76.1 164.8h1M76.1 164.9h1M76.1 165h1M76.1 165.1h1M76.1 165.2h1M76.1 165.3h1"/>
<path d="M76.1 165.4h1M76.1 165.5h1M76.1 165.6h1M76.1 167.1h1M76.1 167.2h1M76.1 167.3h1M76.1 167.4h1M76.1 167.5h1M76.1 167.6h1M76.1 167.7h1M76.1 167.8h1M76.1 167.9h1"/>
<path d="M76.1 168h1M76.1 168.1h1"/>
</g>
<g fill="none" stroke="#000" stroke-width=".18">
<path d="M34.3 16v1M34.3 16l-.3 .3M34.3 16l.2 .3M36.6 16.8l.2 .2M36.8 16v1M37.1 16.8l-.3 .2M34.3 21.1v1M34.3 26.2v1M34.3 31.2v1.1M34.3 36.3v1M34.3 21.1l-.3 .2M34.3 21.1l.2 .2"/>
<path d="M34.3 26.2l-.3 .2M34.3 26.2l.2 .2M34.3 31.2l-.3 .3M34.3 31.2l.2 .3M34.3 36.3l-.3 .3M34.3 36.3l.2 .3M36.6 21.8l.2 .3M36.6 26.9l.2 .3M36.6 32l.2 .3M36.6 37.1l.2 .2M36.8 21.1v1M36.8 26.2v1"/>
<path d="M36.8 31.2v1.1M36.8 36.3v1M37.1 21.8l-.3 .3M37.1 26.9l-.3 .3M37.1 32l-.3 .3M37.1 37.1l-.3 .2M193 24.1l2.6-1.2-1.3 2.5zM193 31.7l2.6-1.2-1.3 2.5zM193 39.4l2.6-1.3-1.3 2.5zM193.5 24.9l-1.7 1.8M193.5 32.5l-1.7 1.8M34.3 41.4v1"/>
<path d="M34.3 46.5v1M34.3 51.6v1M34.3 41.4l-.3 .3M34.3 41.4l.2 .3M34.3 46.5l-.3 .2M34.3 46.5l.2 .2M34.3 51.6l-.3 .2M34.3 51.6l.2 .2M36.6 42.2l.2 .2M36.6 47.2l.2 .3M36.6 52.3l.2 .3M36.8 41.4v1"/>
<path d="M36.8 46.5v1M36.8 51.6v1M37.1 42.2l-.3 .2M37.1 47.2l-.3 .3M37.1 52.3l-.3 .3M61 50.9h4M193 47l2.6-1.3-1.3 2.6zM193 54.6l2.6-1.3-1.3 2.6zM193.5 40.1l-1.7 1.8M193.5 47.8l-1.7 1.7M193.5 55.4l-1.7 1.7M34.3 61.7v1"/>
<path d="M34.3 69.3v1.1M34.3 74.4v1M34.3 79.5v1M34.3 69.3l-.3 .3M34.3 69.3l.2 .3M34.3 74.4l-.3 .3M34.3 74.4l.2 .3M34.3 79.5l-.3 .3M34.3 79.5l.2 .3M34.3 61.7l-.3 .3M34.3 61.7l.2 .3M36.6 70.1l.2 .3"/>
<path d="M36.6 75.2l.2 .2M36.6 62.5l.2 .2M36.8 61.7v1M36.8 69.3v1.1M36.8 74.4v1M36.8 79.5v1M37.1 70.1l-.3 .3M37.1 75.2l-.3 .2M37.1 62.5l-.3 .2M157.5 68.7h2.9M193 62.2l2.6-1.2-1.3 2.5zM193 69.8l2.6-1.2-1.3 2.5z"/>
<path d="M193 77.5l2.6-1.3-1.3 2.5zM193.5 63l-1.7 1.8M193.5 70.6l-1.7 1.8M193.5 78.2l-1.7 1.8M34.3 84.6v1M34.3 84.6l-.3 .2M34.3 84.6l.2 .2M36.6 80.3l.2 .2M36.6 85.3l.2 .3M36.8 84.6v1M37.1 80.3l-.3 .2M37.1 85.3l-.3 .3"/>
<path d="M34.3 110v1M34.3 115.1v1M34.3 110l-.3 .2M34.3 110l.2 .2M34.3 115.1l-.3 .2M34.3 115.1l.2 .2M36.6 110.7l.2 .3M36.6 115.8l.2 .3M36.8 110v1M36.8 115.1v1M37.1 110.7l-.3 .3M37.1 115.8l-.3 .3"/>
<path d="M34.3 120.1v1.1M34.3 125.2v1M34.3 130.3v1M34.3 135.4v1M34.3 120.1l-.3 .3M34.3 120.1l.2 .3M34.3 125.2l-.3 .3M34.3 125.2l.2 .3M34.3 130.3l-.3 .3M34.3 130.3l.2 .3M34.3 135.4l-.3 .2M34.3 135.4l.2 .2"/>
<path d="M36.6 120.9l.2 .3M36.6 126l.2 .2M36.6 131.1l.2 .2M36.6 136.1l.2 .3M36.8 120.1v1.1M36.8 125.2v1M36.8 130.3v1M36.8 135.4v1M37.1 120.9l-.3 .3M37.1 126l-.3 .2M37.1 131.1l-.3 .2M37.1 136.1l-.3 .3"/>
<path d="M34.3 143l-.3 .3M34.3 143l.2 .3M34.3 143v1M34.3 148.1v1M34.3 153.2v1M34.3 158.2v1.1M34.3 148.1l-.3 .2M34.3 148.1l.2 .2M34.3 153.2l-.3 .2M34.3 153.2l.2 .2M34.3 158.2l-.3 .3M34.3 158.2l.2 .3"/>
<path d="M36.6 143.8l.2 .2M36.6 148.8l.2 .3M36.6 153.9l.2 .3M36.6 159l.2 .3M36.8 143v1M36.8 148.1v1M36.8 153.2v1M36.8 158.2v1.1M37.1 143.8l-.3 .2M37.1 148.8l-.3 .3M37.1 153.9l-.3 .3M37.1 159l-.3 .3"/>
<path d="M34.3 163.3v1M34.3 168.4v1M34.3 163.3l-.3 .3M34.3 163.3l.2 .3M34.3 168.4l-.3 .3M34.3 168.4l.2 .3M36.6 164.1l.2 .2M36.6 169.2l.2 .2M36.8 163.3v1M36.8 168.4v1M37.1 164.1l-.3 .2M37.1 169.2l-.3 .2"/>
<circle cx="34.3" cy="16.5" r="1.02"/>
<circle cx="36.8" cy="16.5" r="1.02"/>
<circle cx="34.3" cy="31.8" r="1.02"/>
<circle cx="34.3" cy="21.6" r="1.02"/>
<circle cx="34.3" cy="36.8" r="1.02"/>
<circle cx="34.3" cy="26.7" r="1.02"/>
<circle cx="36.8" cy="26.7" r="1.02"/>
<circle cx="36.8" cy="31.8" r="1.02"/>
<circle cx="36.8" cy="36.8" r="1.02"/>
<circle cx="36.8" cy="21.6" r="1.02"/>
<circle cx="34.3" cy="52.1" r="1.02"/>
<circle cx="34.3" cy="47" r="1.02"/>
<circle cx="34.3" cy="41.9" r="1.02"/>
<circle cx="36.8" cy="47" r="1.02"/>
<circle cx="36.8" cy="52.1" r="1.02"/>
<circle cx="36.8" cy="41.9" r="1.02"/>
<circle cx="34.3" cy="62.2" r="1.02"/>
<circle cx="34.3" cy="74.9" r="1.02"/>
<circle cx="34.3" cy="69.9" r="1.02"/>
<circle cx="36.8" cy="69.9" r="1.02"/>
<circle cx="36.8" cy="74.9" r="1.02"/>
<circle cx="36.8" cy="62.2" r="1.02"/>
<circle cx="34.3" cy="85.1" r="1.02"/>
<circle cx="34.3" cy="80" r="1.02"/>
<circle cx="36.8" cy="85.1" r="1.02"/>
<circle cx="36.8" cy="80" r="1.02"/>
<circle cx="34.3" cy="115.6" r="1.02"/>
<circle cx="34.3" cy="110.5" r="1.02"/>
<circle cx="36.8" cy="110.5" r="1.02"/>
<circle cx="36.8" cy="115.6" r="1.02"/>
<circle cx="34.3" cy="135.9" r="1.02"/>
<circle cx="34.3" cy="120.7" r="1.02"/>
<circle cx="34.3" cy="125.7" r="1.02"/>
<circle cx="34.3" cy="130.8" r="1.02"/>
<circle cx="36.8" cy="135.9" r="1.02"/>
<circle cx="36.8" cy="125.7" r="1.02"/>
<circle cx="36.8" cy="120.7" r="1.02"/>
<circle cx="36.8" cy="130.8" r="1.02"/>
<circle cx="34.3" cy="158.8" r="1.02"/>
<circle cx="34.3" cy="153.7" r="1.02"/>
<circle cx="34.3" cy="143.5" r="1.02"/>
<circle cx="34.3" cy="148.6" r="1.02"/>
<circle cx="36.8" cy="153.7" r="1.02"/>
<circle cx="36.8" cy="158.8" r="1.02"/>
<circle cx="36.8" cy="143.5" r="1.02"/>
<circle cx="36.8" cy="148.6" r="1.02"/>
<circle cx="34.3" cy="163.8" r="1.02"/>
<circle cx="34.3" cy="168.9" r="1.02"/>
<circle cx="36.8" cy="163.8" r="1.02"/>
<circle cx="36.8" cy="168.9" r="1.02"/>
</g>
<path d="M36.7 9.5h183.2" fill="none" stroke="#000" stroke-width=".47"/>
<text font-size="6.8" x="36.7" y="9.3">Design of an 8 bit ISA interface of 0 bit input port an 8 bit output port</text>
<g font-size="5.4">
<text x="19" y="20.9">D0</text>
<text x="19" y="26">D1</text>
<text x="19" y="31">D2</text>
<text x="19" y="36.1">D3</text>
<text x="19" y="41.2">D4</text>
<text x="19" y="46.3">D5</text>
<text x="19" y="51.4">D6</text>
<text x="19" y="56.4">D7</text>
<text x="19" y="74.2">A0</text>
<text x="19" y="79.3">A1</text>
<text x="16.5" y="89.5">AEN</text>
<text x="16.5" y="84.4">IOW</text>
<text x="19" y="119.9">A3</text>
<text x="19" y="114.9">A2</text>
<text x="19" y="125">A4</text>
<text x="19" y="130.1">A5</text>
<text x="19" y="135.2">A6</text>
<text x="19" y="140.3">A7</text>
<text x="107.9" y="140.3">74LS138 - Decoder</text>
<text x="19" y="147.9">A8</text>
<text x="107.9" y="147.9">74LS241 - Tri State Octal Buffer</text>
<text x="19" y="153">A9</text>
<text x="107.9" y="155.5">74LS374 -</text>
<text x="134.5" y="155.5">3-State Octal D-Type Transparent Latches</text>
<text x="16.5" y="158">A11</text>
<text x="16.5" y="163.1">A10</text>
<text x="107.9" y="163.1">74LS04 - NOT Gate</text>
<text x="16.5" y="168.2">A12</text>
<text x="16.5" y="173.3">A13</text>
</g>
<g font-size="4.7">
<text x="29.4" y="20.4">1</text>
<text x="29.4" y="25.5">1</text>
<text x="29.4" y="30.6">0</text>
<text x="29.4" y="35.7">1</text>
<text x="29.4" y="40.8">0</text>
<text x="29.4" y="45.8">1</text>
<text x="29.4" y="50.9">0</text>
<text x="29.4" y="56">1</text>
<text x="29.4" y="66.2">1</text>
<text x="29.4" y="73.8">0</text>
<text x="29.4" y="78.9">0</text>
<text x="29.4" y="83.9">0</text>
<text x="29.4" y="89">0</text>
<text x="29.4" y="114.4">0</text>
<text x="29.4" y="119.5">0</text>
<text x="29.4" y="124.6">0</text>
<text x="29.4" y="129.7">1</text>
<text x="29.4" y="134.7">0</text>
<text x="29.4" y="139.8">0</text>
<text x="29.4" y="147.4">0</text>
<text x="29.4" y="152.5">0</text>
<text x="29.4" y="157.6">0</text>
<text x="29.4" y="162.7">1</text>
<text x="29.4" y="167.8">0</text>
<text x="29.4" y="172.8">0</text>
</g>
<g font-size="3.4">
<text x="59.5" y="25.9">U5</text>
<text x="156" y="43.6">U6</text>
<text x="59.5" y="76.7">U4</text>
<text x="105.2" y="75.4">U1:B</text>
<text x="44.3" y="83">U1:A</text>
<text x="59.5" y="114.7">U3</text>
<text x="59.5" y="147.7">U2</text>
</g>
<g font-size="2.3">
<text x="196.8" y="23.6">U6(Q0)</text>
<text x="56" y="28.8">2</text>
<text x="61" y="29.9">1A0</text>
<text x="75.2" y="29.9">1Y0</text>
<text x="82.5" y="28.8">18</text>
<text x="87.6" y="28.7">y0</text>
<text x="196.8" y="26">V=SHI</text>
<text x="56" y="31.4">4</text>
<text x="56" y="33.9">6</text>
<text x="61" y="32.5">1A1</text>
<text x="61" y="35">1A2</text>
<text x="75.2" y="32.5">1Y1</text>
<text x="75.2" y="35">1Y2</text>
<text x="82.5" y="31.4">16</text>
<text x="82.5" y="33.9">14</text>
<text x="87.6" y="31.2">y1</text>
<text x="87.6" y="33.7">y2</text>
<text x="196.8" y="31.2">U6(Q1)</text>
<text x="196.8" y="33.7">V=SHI</text>
<text x="54.9" y="41.5">13</text>
<text x="55" y="39">11</text>
<text x="56" y="36.4">8</text>
<text x="61" y="37.5">1A3</text>
<text x="61" y="40.1">2A0</text>
<text x="75.2" y="37.5">1Y3</text>
<text x="75.2" y="40.1">2Y0</text>
<text x="82.5" y="36.4">12</text>
<text x="82.5" y="39">9</text>
<text x="82.5" y="41.5">7</text>
<text x="87.6" y="36.3">y3</text>
<text x="87.6" y="38.8">y4</text>
<text x="87.6" y="41.4">y5</text>
<text x="196.8" y="38.8">U6(Q2)</text>
<text x="196.8" y="41.3">V=SLO</text>
<text x="54.9" y="44.1">15</text>
<text x="54.9" y="46.6">17</text>
<text x="61" y="42.6">2A1</text>
<text x="61" y="45.2">2A2</text>
<text x="61" y="47.7">2A3</text>
<text x="75.2" y="42.6">2Y1</text>
<text x="75.2" y="45.2">2Y2</text>
<text x="75.2" y="47.7">2Y3</text>
<text x="82.5" y="44.1">5</text>
<text x="82.5" y="46.6">3</text>
<text x="87.6" y="46.4">y7</text>
<text x="87.6" y="43.9">y6</text>
<text x="148.6" y="46.4">y0</text>
<text x="152.5" y="46.6">3</text>
<text x="157.5" y="47.7">D0</text>
<text x="167.5" y="47.7">Q0</text>
<text x="174" y="46.6">2</text>
<text x="196.8" y="46.4">U6(Q3)</text>
<text x="56" y="51.7">1</text>
<text x="61" y="52.8">1OE</text>
<text x="148.6" y="49">y1</text>
<text x="148.6" y="51.5">y2</text>
<text x="152.5" y="49.1">4</text>
<text x="152.5" y="51.7">7</text>
<text x="157.5" y="50.2">D1</text>
<text x="157.5" y="52.8">D2</text>
<text x="167.5" y="50.2">Q1</text>
<text x="167.5" y="52.8">Q2</text>
<text x="174" y="49.1">5</text>
<text x="174" y="51.7">6</text>
<text x="196.8" y="48.9">V=SHI</text>
<text x="54.9" y="54.2">19</text>
<text x="59.5" y="59.3">74LS241</text>
<text x="61" y="55.3">2OE</text>
<text x="148.6" y="54.1">y3</text>
<text x="148.6" y="56.6">y4</text>
<text x="148.6" y="59.1">y5</text>
<text x="151.4" y="56.8">13</text>
<text x="151.4" y="59.3">14</text>
<text x="152.5" y="54.2">8</text>
<text x="157.5" y="55.3">D3</text>
<text x="157.5" y="57.9">D4</text>
<text x="167.5" y="55.3">Q3</text>
<text x="167.5" y="57.9">Q4</text>
<text x="174" y="54.2">9</text>
<text x="174" y="56.8">12</text>
<text x="174" y="59.3">15</text>
<text x="196.8" y="54.1">U6(Q4)</text>
<text x="196.8" y="56.5">V=SLO</text>
<text x="148.6" y="64.2">y7</text>
<text x="148.6" y="61.7">y6</text>
<text x="151.4" y="61.8">17</text>
<text x="151.4" y="64.4">18</text>
<text x="157.5" y="60.4">D5</text>
<text x="157.5" y="62.9">D6</text>
<text x="157.5" y="65.5">D7</text>
<text x="167.5" y="60.4">Q5</text>
<text x="167.5" y="62.9">Q6</text>
<text x="167.5" y="65.5">Q7</text>
<text x="174" y="61.8">16</text>
<text x="174" y="64.4">19</text>
<text x="196.8" y="61.7">U6(Q5)</text>
<text x="196.8" y="64.1">V=SHI</text>
<text x="152.5" y="69.5">1</text>
<text x="157.5" y="70.6">OE</text>
<text x="196.8" y="69.3">U6(Q6)</text>
<text x="196.8" y="71.8">V=SLO</text>
<text x="151.6" y="72">11</text>
<text x="156" y="77">74LS374</text>
<text x="157.5" y="73.1">CLK</text>
<text x="196.8" y="76.9">U6(Q7)</text>
<text x="56" y="79.6">1</text>
<text x="56" y="82.2">2</text>
<text x="61" y="80.7">A</text>
<text x="61" y="83.3">B</text>
<text x="71.2" y="80.7">Y0</text>
<text x="71.2" y="83.3">Y1</text>
<text x="77.5" y="79.6">15</text>
<text x="77.5" y="82.2">14</text>
<text x="101.7" y="79.6">3</text>
<text x="113" y="79.6">4</text>
<text x="196.8" y="79.4">V=SHI</text>
<text x="40.8" y="87.2">1</text>
<text x="52.1" y="87.2">2</text>
<text x="56" y="84.7">3</text>
<text x="61" y="85.8">C</text>
<text x="71.2" y="85.8">Y2</text>
<text x="71.2" y="88.3">Y3</text>
<text x="77.5" y="84.7">13</text>
<text x="77.5" y="87.2">12</text>
<text x="77.5" y="89.8">11</text>
<text x="105.2" y="85.9">74LS04</text>
<text x="44.3" y="93.5">74LS04</text>
<text x="56" y="92.3">6</text>
<text x="56" y="94.9">4</text>
<text x="61" y="93.4">E1</text>
<text x="61" y="96">E2</text>
<text x="71.2" y="90.9">Y4</text>
<text x="71.2" y="93.4">Y5</text>
<text x="71.2" y="96">Y6</text>
<text x="77.5" y="92.3">10</text>
<text x="77.5" y="94.9">9</text>
<text x="56" y="97.4">5</text>
<text x="61" y="98.5">E3</text>
<text x="71.2" y="98.5">Y7</text>
<text x="77.5" y="97.4">7</text>
<text x="59.5" y="102.4">74LS138</text>
<text x="56" y="117.7">1</text>
<text x="61" y="118.8">A</text>
<text x="71.2" y="118.8">Y0</text>
<text x="77.5" y="117.7">15</text>
<text x="56" y="120.3">2</text>
<text x="56" y="122.8">3</text>
<text x="61" y="121.4">B</text>
<text x="61" y="123.9">C</text>
<text x="71.2" y="121.4">Y1</text>
<text x="71.2" y="123.9">Y2</text>
<text x="77.5" y="120.3">14</text>
<text x="77.5" y="122.8">13</text>
<text x="77.5" y="125.3">12</text>
<text x="56" y="130.4">6</text>
<text x="61" y="131.5">E1</text>
<text x="71.2" y="126.4">Y3</text>
<text x="71.2" y="129">Y4</text>
<text x="71.2" y="131.5">Y5</text>
<text x="77.5" y="127.9">11</text>
<text x="77.5" y="130.4">10</text>
<text x="56" y="133">4</text>
<text x="56" y="135.5">5</text>
<text x="61" y="134.1">E2</text>
<text x="61" y="136.6">E3</text>
<text x="71.2" y="134.1">Y6</text>
<text x="71.2" y="136.6">Y7</text>
<text x="77.5" y="133">9</text>
<text x="77.5" y="135.5">7</text>
<text x="59.5" y="140.5">74LS138</text>
<text x="56" y="150.7">1</text>
<text x="56" y="153.3">2</text>
<text x="56" y="155.8">3</text>
<text x="61" y="151.8">A</text>
<text x="61" y="154.4">B</text>
<text x="71.2" y="151.8">Y0</text>
<text x="71.2" y="154.4">Y1</text>
<text x="77.5" y="150.7">15</text>
<text x="77.5" y="153.3">14</text>
<text x="77.5" y="155.8">13</text>
<text x="61" y="156.9">C</text>
<text x="71.2" y="156.9">Y2</text>
<text x="71.2" y="159.5">Y3</text>
<text x="77.5" y="158.4">12</text>
<text x="77.5" y="160.9">11</text>
<text x="56" y="163.4">6</text>
<text x="56" y="166">4</text>
<text x="61" y="164.5">E1</text>
<text x="61" y="167.1">E2</text>
<text x="71.2" y="162">Y4</text>
<text x="71.2" y="164.5">Y5</text>
<text x="71.2" y="167.1">Y6</text>
<text x="77.5" y="163.4">10</text>
<text x="77.5" y="166">9</text>
<text x="56" y="168.5">5</text>
<text x="59.5" y="173.5">74LS138</text>
<text x="61" y="169.6">E3</text>
<text x="71.2" y="169.6">Y7</text>
<text x="77.5" y="168.5">7</text>
</g>
</svg>
